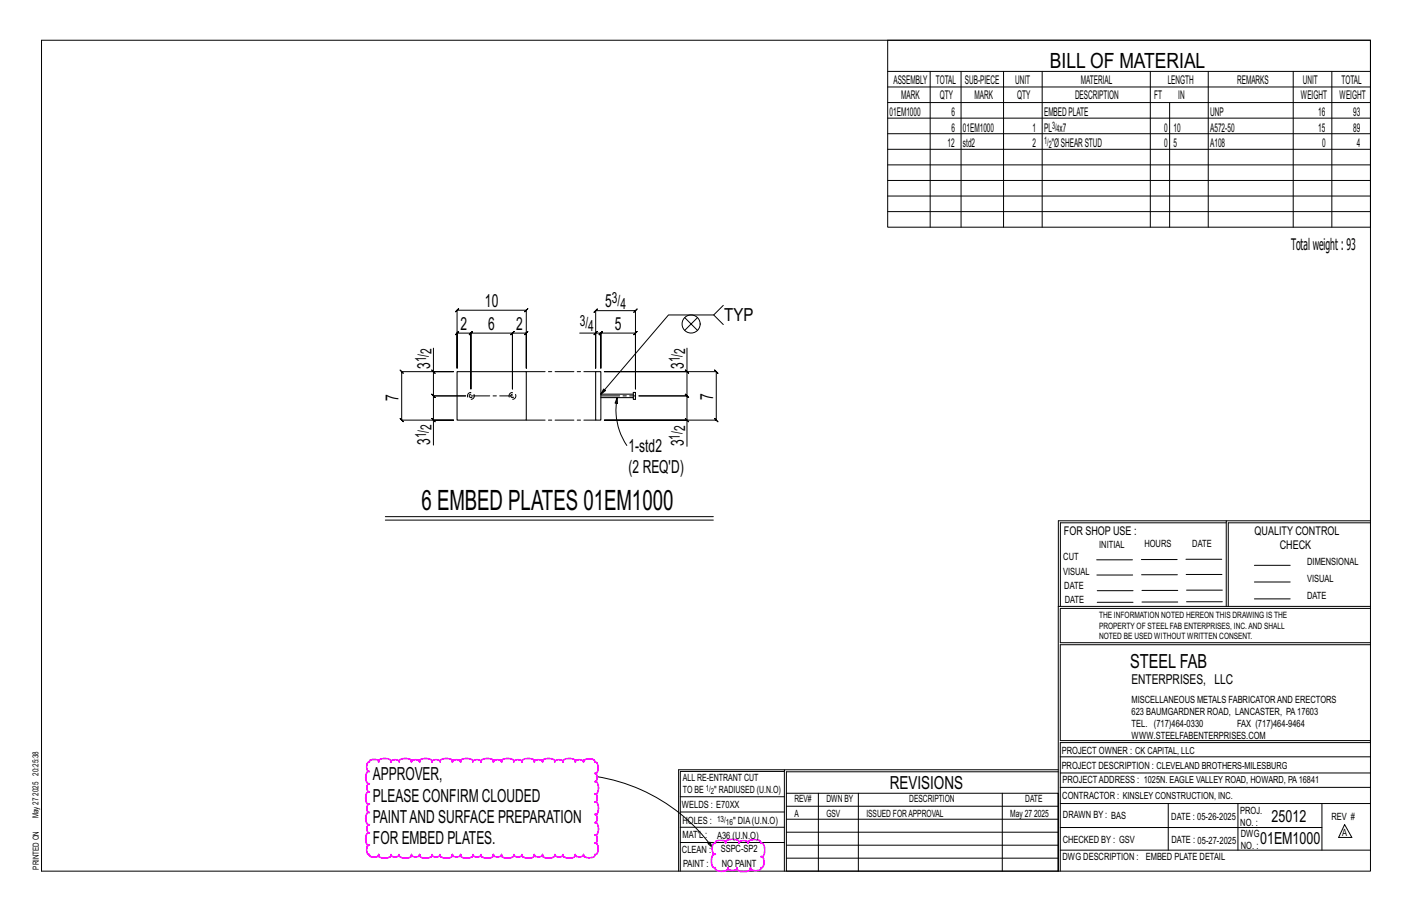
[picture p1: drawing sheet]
<svg xmlns="http://www.w3.org/2000/svg" width="432mm" height="279mm" viewBox="0 0 432 279" stroke-linecap="round" stroke-linejoin="round" font-family="sans-serif">
<g fill="none" stroke="#000" stroke-width=".31">
<path d="M12.7 12.3h406.4v254h-406.4zM271.5 12.3h147.6v57.2h-147.6zM271.5 21.8h147.6M271.5 26.6h147.6M271.5 31.4h147.6M271.5 36.1h147.6M284.5 21.8v47.7M293.9 21.8v47.7M306.9 21.8v47.7M318.7 21.8v47.7M351.8 21.8v47.7M357.7 31.4v38.1"/>
<path d="M369.5 21.8v47.7M395.5 21.8v47.7M407.3 21.8v47.7M271.5 40.9h147.6M271.5 45.6h147.6M271.5 50.4h147.6M271.5 55.2h147.6M271.5 59.9h147.6M271.5 64.7h147.6M139.8 94.8l-.5 .5 1-1-.5 .5h21.1l-.5 .5 1-1-.5 .5v17.8v-10.8l.5-.5-1 1 .5-.5h-4.2l.5-.5-1 1 .5-.5v17.1v-17.1l.5-.5-1 1 .5-.5h-12.7l.5-.5-1 1 .5-.5v17.1v-17.1l.5-.5-1 1 .5-.5h-4.2l.5-.5-1 1 .5-.5v10.8zM209.4 97.1l1.9 1.9 2-1.9M218.3 96.3l2.9 2.9"/>
<path d="M221.2 93.3l-2.9 3h-13.9l-20.7 24.2 .9-1.6 .6 .5-1.5 1.1M132 113.1l1 1zM132.5 106.4v7.2h6.2h-15.9l-.5-.5 1 1-.5-.5v14.8l-.5-.5 1 1-.5-.5h15.9h-6.2v7.7M132.5 113.6v7.4l-.5-.5 1 1-.5-.5h9.9h-9.9l-.5-.5 1 1-.5-.5v7.4M177.3 101.8h4.9v10.8v-17.6l-.5 .5 1-1-.5 .5h12.1l-.5 .5 1-1-.5 .5v23.9v-17.1l.5-.5-1 1 .5-.5h-10.6l.5-.5-1 1 .5-.5v10.8v-10.8l.5-.5-1 1 .5-.5h-1.5M182.2 101.8l.5-.5-1 1zM209.4 101l1.9-2 2 2M209.6 113.1l1 1zM210.1 106.4v7.2h-25.3h34.2l-.5-.5 1 1-.5-.5v14.8l-.5-.5 1 1-.5-.5h-34.2h25.3v8M210.1 113.6v7.4l-.5-.5 1 1-.5-.5h-14.7h14.7l-.5-.5 1 1-.5-.5v7.4M132 127.9l1 1zM188.7 121.6l.1 1.7-.7-.1z"/>
<path d="M188.7 121.6a19.5 19.5 0 0 0 3 14.6M209.6 127.9l1 1zM117.8 157.9h100.3M117.8 159h100.3M375 159.8h-50.7v25.6M375 159.2h-51.3l-.1 107.1M419.1 159.2h-44.1v26.2M419.1 159.8h-43.5v25.6M335.4 171.1h10.9M335.4 175.8h11M349 171h11M349.1 175.7h11"/>
<path d="M362.7 171h10.9M362.7 175.6h11M383.6 172.8h11M383.6 177.9h11M323.7 185.4h95.4M335.5 184.1h11M335.5 180.6h11M349.2 184h11M349.2 180.5h11M362.9 180.4h10.9M362.9 184h10.9M383.6 183.1h11"/>
<path d="M419.1 186h-94.9v10.5h94.9M419.1 197.1h-94.9v29.3h94.9v.6h-94.9v39.3M182.4 237.4a54.3 54.3 0 0 1 35.5 21.7M239.9 235.8h-31.9v30.5M239.9 235.3h-32.4v31M323.6 235.3h-83.7v31M323.6 235.9h-83.1v6.6M324.2 236.3h94.9M324.2 231.4h94.9M208 252.9h31.9M208 257.5h31.9M208 243.6h31.9"/>
<path d="M208 248.2h31.9M216.5 257.9l.6-.5 .8 1.7zM240.5 242.5h83.1v23.8h-83.1zM240.5 258.4h83.1M240.5 254.4h83.1M240.5 250.4h83.1M240.5 246.5h83.1M250.3 242.5v23.8M262.5 242.5v23.8M306.5 242.5v23.8M324.2 253h80.1M324.2 245.6h94.9"/>
<path d="M324.2 259.9h94.9M324.2 240.7h94.9M357.3 245.6v14.3M378.6 245.6v14.3M404.3 245.6v14.3M411.2 252.1l2.2 3.9h-4zM240.5 262.3h83.1"/>
<circle cx="211.3" cy="99" r="2.77"/>
</g>
<path d="M112.4 233.2l.6-.2 .1-.6a2.36 2.36 0 0 1 2.7 .3v.3v-.4a2.78 2.78 0 0 1 3.8 0v.4l-.1-.3a1.85 1.85 0 0 1 2.6 0v.3l-.1-.4a2.78 2.78 0 0 1 3.9 0l-.1 .4v-.3a1.85 1.85 0 0 1 2.6 0l-.1 .3v-.4a2.78 2.78 0 0 1 3.8 0v.4v-.3a1.85 1.85 0 0 1 2.5 0v.3v-.4a2.78 2.78 0 0 1 3.8 0v.4l-.1-.3a1.85 1.85 0 0 1 2.6 0v.3l-.1-.4a2.78 2.78 0 0 1 3.9 0l-.1 .4v-.3a1.85 1.85 0 0 1 2.5 0v.3v-.4a2.78 2.78 0 0 1 3.8 0v.4v-.3a1.85 1.85 0 0 1 2.5 0v.3l-.1-.4a2.78 2.78 0 0 1 3.9 0l-.1 .4v-.3a1.85 1.85 0 0 1 2.6 0l-.1 .3v-.4a2.78 2.78 0 0 1 3.8 0v.4v-.3a1.85 1.85 0 0 1 2.5 0v.3v-.4a2.78 2.78 0 0 1 3.8 0v.4l-.1-.3a1.85 1.85 0 0 1 2.6 0v.3l-.1-.4a2.78 2.78 0 0 1 3.9 0l-.1 .4v-.3a1.85 1.85 0 0 1 2.6 0l-.1 .3v-.4a2.55 2.55 0 0 1 3.5 0v.4h.3a2.55 2.55 0 0 1 0 3.5l-.3-.1h.2a1.85 1.85 0 0 1 0 2.6l-.2-.1h.4a2.78 2.78 0 0 1 0 3.8h-.4h.2a1.85 1.85 0 0 1 0 2.5h-.2h.4a2.78 2.78 0 0 1 0 3.8h-.4l.2-.1a1.85 1.85 0 0 1 0 2.6h-.2l.4-.1a2.78 2.78 0 0 1 0 3.9l-.4-.1h.2a1.85 1.85 0 0 1 0 2.6l-.2-.1h.3a2.55 2.55 0 0 1 0 3.5h-.3v.3a2.55 2.55 0 0 1-3.5 0v-.3l.1 .2a1.85 1.85 0 0 1-2.6 0v-.2l.1 .4a2.78 2.78 0 0 1-3.9 0l.1-.4v.2a1.85 1.85 0 0 1-2.6 0l.1-.2v.4a2.78 2.78 0 0 1-3.8 0v-.4v.2a1.85 1.85 0 0 1-2.5 0v-.2v.4a2.78 2.78 0 0 1-3.8 0v-.4l.1 .2a1.85 1.85 0 0 1-2.6 0v-.2l.1 .4a2.78 2.78 0 0 1-3.9 0l.1-.4v.2a1.85 1.85 0 0 1-2.5 0v-.2v.4a2.78 2.78 0 0 1-3.8 0v-.4v.2a1.85 1.85 0 0 1-2.5 0v-.2l.1 .4a2.78 2.78 0 0 1-3.9 0l.1-.4v.2a1.85 1.85 0 0 1-2.6 0l.1-.2v.4a2.78 2.78 0 0 1-3.8 0v-.4v.2a1.85 1.85 0 0 1-2.5 0v-.2v.4a2.78 2.78 0 0 1-3.8 0v-.4l.1 .2a1.85 1.85 0 0 1-2.6 0v-.2l.1 .4a2.78 2.78 0 0 1-3.9 0l.1-.4v.2a1.85 1.85 0 0 1-2.6 0l.1-.2v.4a2.78 2.78 0 0 1-3.8 0v-.4v.3a2.08 2.08 0 0 1-2.8 0v-.3h-.3a2.08 2.08 0 0 1 0-2.9l.3 .1h-.4a2.78 2.78 0 0 1 0-3.8h.4h-.3a1.85 1.85 0 0 1 0-2.5h.3h-.4a2.78 2.78 0 0 1 0-3.8h.4l-.3 .1a1.85 1.85 0 0 1 0-2.6h.3l-.4 .1a2.78 2.78 0 0 1 0-3.9l.4 .1h-.3a1.85 1.85 0 0 1 0-2.6l.3 .1h-.4a2.78 2.78 0 0 1 0-3.8h.4h-.3a2.06 2.06 0 0 1-.3-2.6zM218.1 258l.7-.2-.1-.3a2.31 2.31 0 0 1 3.2 0v.3v-.4a3.1 3.1 0 0 1 4.2 0v.4l-.1-.3a2.05 2.05 0 0 1 2.9 0l-.1 .3v-.4a2.82 2.82 0 0 1 3.9 0l-.1 .4h.4a3 3 0 0 1 0 4.1h-.4h.4a2.47 2.47 0 0 1 0 3.4l-.4-.1 .1 .3a2.31 2.31 0 0 1-3.2 0v-.3l.1 .4a3.1 3.1 0 0 1-4.3 0l.1-.4v.3a2.05 2.05 0 0 1-2.8 0v-.3v.4a2.82 2.82 0 0 1-3.9 0l.1-.4-.4 .1a3 3 0 0 1 0-4.2h.4l-.4 .1a2.44 2.44 0 0 1-.3-3.2z" fill="none" stroke="#f0f" stroke-width=".5"/>
<path d="M139.8 113.6h21.1v14.8h-21.1zM182.2 113.6h1.5v14.8h-1.5zM193.7 120h.6v2.1h-.6zM183.7 120.5h10M183.7 121.6h10" fill="none" stroke="#000" stroke-width=".32"/>
<g fill="none" stroke="#000" stroke-width=".31" stroke-dasharray="2 1.4">
<circle cx="144" cy="121" r=".53"/>
<circle cx="144" cy="121" r="1.06"/>
<circle cx="156.7" cy="121" r=".53"/>
<circle cx="156.7" cy="121" r="1.06"/>
</g>
<path d="M160.9 113.6h21.3M144 121h12.7M160.9 128.4h21.3M183.7 121h10.6" fill="none" stroke="#000" stroke-width=".31" stroke-dasharray="5.8 1 1 1"/>
<text font-size="8.6" x="128.9" y="156">6 EMBED PLATES 01EM1000</text>
<text font-size="6.4" x="321.1" y="20.7">BILL OF MATERIAL</text>
<text font-size="5.9" x="345.6" y="204.1">STEEL FAB</text>
<g font-size="5.5">
<text x="148.3" y="93.8">10</text>
<text x="185" y="94">5</text>
<text x="140.9" y="100.8">2</text>
<text x="149.3" y="100.8">6</text>
<text x="157.8" y="100.8">2</text>
<text x="188" y="100.8">5</text>
<text x="221.4" y="98.1">TYP</text>
<text x="131.6" y="112.8" transform="rotate(-90 131.6 112.8)">3</text>
<text x="209.1" y="112.8" transform="rotate(-90 209.1 112.8)">3</text>
<text x="121.8" y="122.6" transform="rotate(-90 121.8 122.6)">7</text>
<text x="218" y="122.4" transform="rotate(-90 218 122.4)">7</text>
<text x="131.6" y="136.1" transform="rotate(-90 131.6 136.1)">3</text>
<text x="209.1" y="136.4" transform="rotate(-90 209.1 136.4)">3</text>
<text x="192.2" y="138.1">1-std2</text>
<text x="192.2" y="144.6">(2 REQ'D)</text>
<text x="114" y="238.6">APPROVER,</text>
<text x="114" y="245.1">PLEASE CONFIRM CLOUDED</text>
<text x="272.2" y="241.1">REVISIONS</text>
<text x="114" y="251.6">PAINTAND SURFACE PREPARATION</text>
<text x="114" y="258.2">FOR EMBED PLATES.</text>
</g>
<g font-size="5.1">
<text x="388.9" y="251.3">25012</text>
<text x="385.3" y="258.1">01EM1000</text>
</g>
<text font-size="4.9" x="394.8" y="76.4">Totalweight : 93</text>
<g font-size="4.7">
<text x="187.1" y="92.7">3/</text>
<text x="189.7" y="94.4">4</text>
<text x="177.3" y="99.6">3/</text>
<text x="179.9" y="101.2">4</text>
<text x="130.3" y="110.8" transform="rotate(-90 130.3 110.8)">1/</text>
<text x="132" y="108.2" transform="rotate(-90 132 108.2)">2</text>
<text x="207.8" y="110.8" transform="rotate(-90 207.8 110.8)">1/</text>
<text x="209.5" y="108.2" transform="rotate(-90 209.5 108.2)">2</text>
<text x="132" y="131.4" transform="rotate(-90 132 131.4)">2</text>
<text x="209.5" y="131.8" transform="rotate(-90 209.5 131.8)">2</text>
<text x="130.3" y="134" transform="rotate(-90 130.3 134)">1/</text>
<text x="207.8" y="134.4" transform="rotate(-90 207.8 134.4)">1/</text>
</g>
<text font-size="4.2" x="346" y="209.1">ENTERPRISES, LLC</text>
<g font-size="3.7">
<text x="273.2" y="25.6">ASSEMBLY</text>
<text x="286.2" y="25.6">TOTAL</text>
<text x="295.1" y="25.6">SUB-PIECE</text>
<text x="310.4" y="25.6">UNIT</text>
<text x="330.5" y="25.6">MATERIAL</text>
<text x="357.1" y="25.6">LENGTH</text>
<text x="378.3" y="25.6">REMARKS</text>
<text x="398.4" y="25.6">UNIT</text>
<text x="410.2" y="25.6">TOTAL</text>
<text x="272.1" y="35.5">01EM1000</text>
<text x="275.6" y="30.4">MARK</text>
<text x="287.4" y="30.4">QTY</text>
<text x="290.9" y="35.5">6</text>
<text x="298" y="30.4">MARK</text>
<text x="311" y="30.4">QTY</text>
<text x="319.3" y="35.5">EMBEDPLATE</text>
<text x="328.7" y="30.4">DESCRIPTION</text>
<text x="353" y="30.4">FT</text>
<text x="360.3" y="30.4">IN</text>
<text x="370.1" y="35.5">UNP</text>
<text x="397.8" y="30.4">WEIGHT</text>
<text x="403.2" y="35.5">16</text>
<text x="409.6" y="30.4">WEIGHT</text>
<text x="413.8" y="35.5">93</text>
<text x="290.9" y="40.2">6</text>
<text x="294.5" y="40.2">01EM1000</text>
<text x="315.8" y="40.2">1</text>
<text x="319.3" y="40.2">PL x7</text>
<text x="356" y="40.2">0</text>
<text x="358.9" y="40.2">10</text>
<text x="370.1" y="40.2">A572-50</text>
<text x="403.2" y="40.2">15</text>
<text x="413.8" y="40.2">89</text>
<text x="289.8" y="45">12</text>
<text x="294.5" y="45">std2</text>
<text x="315.8" y="45">2</text>
<text x="321.6" y="45">&quot;ØSHEARSTUD</text>
<text x="356" y="45">0</text>
<text x="358.9" y="45">5</text>
<text x="370.1" y="45">A108</text>
<text x="404.3" y="45">0</text>
<text x="415" y="45">4</text>
<text x="325.3" y="163.4">FOR SHOP USE :</text>
<text x="383.7" y="163.4">QUALITY CONTROL</text>
<text x="391.4" y="167.8">CHECK</text>
</g>
<g font-size="3.1">
<text x="321.7" y="39.4">3/</text>
<text x="323.1" y="40.5">4</text>
<text x="319.3" y="44.1">1/</text>
<text x="320.7" y="45.3">2</text>
<text x="336.2" y="167.4">INITIAL</text>
<text x="350" y="167.1">HOURS</text>
<text x="364.6" y="167.2">DATE</text>
<text x="325.2" y="171.3">CUT</text>
<text x="399.8" y="172.8">DIMENSIONAL</text>
<text x="325.1" y="175.8">VISUAL</text>
<text x="399.8" y="177.9">VISUAL</text>
<text x="325.5" y="180">DATE</text>
<text x="325.7" y="184.4">DATE</text>
<text x="399.8" y="183.1">DATE</text>
<text x="346" y="215">MISCELLANEOUS METALS FABRICATORAND ERECTORS</text>
<text x="346" y="218.6">623 BAUMGARDNER ROAD, LANCASTER, PA17603</text>
<text x="346" y="225.8">WWW.STEELFABENTERPRISES.COM</text>
<text x="346" y="222.2">TEL. (717)464-0330</text>
<text x="378.3" y="222.2">FAX (717)464-9464</text>
<text x="324.7" y="230.5">PROJECT OWNER : CK CAPITAL, LLC</text>
<text x="208.8" y="238.8">ALL RE-ENTRANT CUT</text>
<text x="324.7" y="235.1">PROJECT DESCRIPTION : CLEVELAND BROTHERS-MILESBURG</text>
<text x="324.9" y="239.5">PROJECTADDRESS : 1025N. EAGLE VALLEY ROAD, HOWARD, PA16841</text>
<text x="208.8" y="242.5">TO BE</text>
<text x="218.4" y="242.5">&quot; RADIUSED (U.N.O)</text>
<text x="242.9" y="245.3">REV#</text>
<text x="252.7" y="245.3">DWN BY</text>
<text x="278.1" y="245.3">DESCRIPTION</text>
<text x="313.5" y="245.3">DATE</text>
<text x="324.9" y="244.2">CONTRACTOR : KINSLEY CONSTRUCTION, INC.</text>
<text x="208.5" y="247">WELDS : E70XX</text>
<text x="208.7" y="251.7">HOLES :</text>
<text x="224.2" y="251.8">&quot; DIA(U.N.O)</text>
<text x="242.9" y="249.9">A</text>
<text x="252.7" y="249.9">GSV</text>
<text x="264.9" y="249.9">ISSUED FORAPPROVAL</text>
<text x="309" y="249.9">May 27</text>
<text x="316.2" y="249.9">2025</text>
<text x="325.1" y="250">DRAWN BY : BAS</text>
<text x="358.2" y="250.5">DATE : 05-26-2025</text>
<text x="379.3" y="248.9">PROJ.</text>
<text x="407.2" y="250.5">REV #</text>
<text x="208.7" y="256.3">MAT'L :</text>
<text x="219.3" y="256.4">A36 (U.N.O)</text>
<text x="325" y="257.6">CHECKED BY : GSV</text>
<text x="358.3" y="257.7">DATE : 05-27-2025</text>
<text x="379.3" y="252.5">NO. :</text>
<text x="379.5" y="255.9">DWG</text>
<text x="410.5" y="255.5">A</text>
<text x="208.6" y="260.7">CLEAN :</text>
<text x="220.4" y="260.6">SSPC-SP2</text>
<text x="324.9" y="262.9">DWG DESCRIPTION :</text>
<text x="350.4" y="263">EMBED PLATE DETAIL</text>
<text x="379.5" y="259.5">NO. :</text>
<text x="208.9" y="265">PAINT :</text>
<text x="220.7" y="265.2">NO PAINT</text>
</g>
<g font-size="2.7">
<text x="336.1" y="189">THE INFORMATION NOTED HEREON THIS DRAWING IS THE</text>
<text x="336.1" y="195.4">NOTED BE USED WITHOUT WRITTEN CONSENT.</text>
<text x="336.1" y="192.2">PROPERTY OF STEEL FAB ENTERPRISES, INC.AND SHALL</text>
</g>
<g font-size="2.6">
<text x="215.9" y="241.8">1/</text>
<text x="217.4" y="242.7">2</text>
<text x="219.3" y="251.1">13/</text>
<text x="222" y="252.1">16</text>
</g>
<g font-size="2.5">
<text x="11.7" y="237.1" transform="rotate(-90 11.7 237.1)">20:25:38</text>
<text x="11.8" y="243.3" transform="rotate(-90 11.8 243.3)">2025</text>
<text x="11.8" y="250.1" transform="rotate(-90 11.8 250.1)">May 27</text>
<text x="11.9" y="265.8" transform="rotate(-90 11.9 265.8)">PRINTED ON</text>
</g>
</svg>
